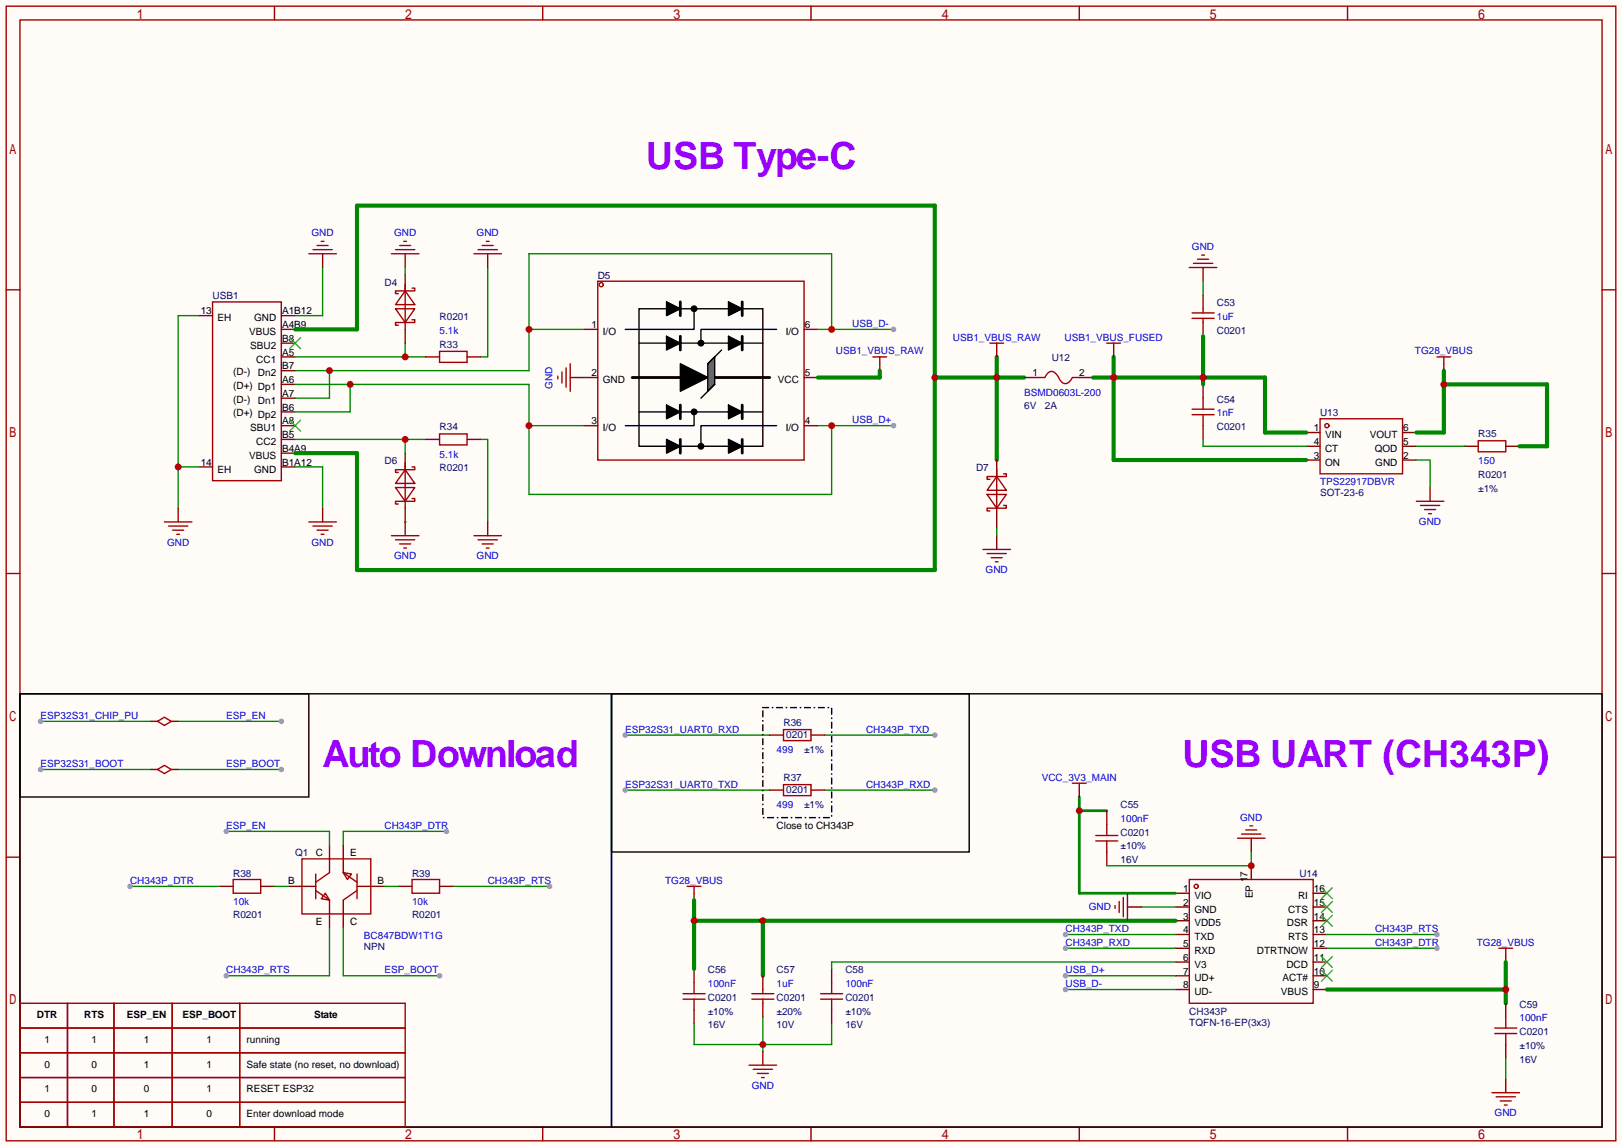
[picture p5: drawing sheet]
<svg xmlns="http://www.w3.org/2000/svg" width="299mm" height="212mm" viewBox="0 0 299 212" stroke-linecap="round" stroke-linejoin="round" font-family="sans-serif">
<path d="M0 0h299.5v211.8h-299.5z" fill="#fffcf7"/>
<g fill="none" stroke="#a10000" stroke-width=".25">
<path d="M1.1 1.1h297.2v209.6h-297.2zM3.7 3.7h292.1v204.5h-292.1zM50.7 1.1v2.6M100.2 1.1v2.6M149.7 1.1v2.6M199.3 1.1v2.6M248.8 1.1v2.6M1.1 53.5h2.6M39.2 55.8h12.7v33h-12.7zM295.8 53.5h2.5M1.1 105.9h2.6M295.8 105.9h2.5"/>
<path d="M1.1 158.3h2.6M295.8 158.3h2.5M50.7 208.2v2.5M100.2 208.2v2.5M149.7 208.2v2.5M199.3 208.2v2.5M248.8 208.2v2.5"/>
</g>
<g fill="none" stroke="#870000" stroke-width=".25">
<path d="M36.7 58.3h2.5M51.9 58.3h2.6M51.9 60.8h2.6M51.9 63.4h2.6M51.9 65.9h2.6M51.9 68.5h2.6M51.9 71h2.6M51.9 73.5h2.6M51.9 76.1h2.6M51.9 78.6h2.6M36.7 86.2h2.5M51.9 81.2h2.6"/>
<path d="M51.9 83.7h2.6M51.9 86.2h2.6"/>
</g>
<path d="M53.5 62.4l2 2M53.5 77.6l2 2M55.5 62.4l-2 2M55.5 77.6l-2 2" fill="none" stroke="#3c3" stroke-width=".25"/>
<path d="M36.7 58.3h-3.8v35.6M32.9 86.2h3.8" fill="none" stroke="#008700" stroke-width=".25"/>
<circle cx="32.9" cy="86.2" r=".63" fill="#c00"/>
<path d="M59.6 46.9v2.5M32.9 93.9v2.5M59.6 93.9v2.5" fill="none" stroke="#870000" stroke-width=".25"/>
<path d="M57 46.9h5.1M57.8 46.1h3.5M58.5 45.3h2.1M59.3 44.6h.5M30.4 96.4h5M31.1 97.2h3.6M31.9 97.9h2M32.6 98.7h.5M57 96.4h5.1M57.8 97.2h3.5M58.5 97.9h2.1M59.3 98.7h.5" fill="none" stroke="#a10000" stroke-width=".25"/>
<path d="M59.6 49.4v8.9h-5.1M54.5 86.2h5.1v7.7" fill="none" stroke="#008700" stroke-width=".25"/>
<path d="M54.5 60.8h11.4v-22.8h106.7v67.3h-106.7v-21.6h-11.4M172.6 69.7h16.5M184 65.9v19.1" fill="none" stroke="#008700" stroke-width=".76"/>
<g fill="#c00">
<circle cx="172.6" cy="69.7" r=".63"/>
<circle cx="184" cy="69.7" r=".63"/>
</g>
<path d="M162.4 67.2v1.3M266.6 67.2v1.3M128.1 165v1.2M278 176.4v1.3" fill="none" stroke="#870000" stroke-width=".25"/>
<path d="M161.2 65.9h2.5M162.4 65.9v1.3M265.3 65.9h2.5M266.6 65.9v1.3M126.9 163.7h2.5M128.1 163.7v1.3M276.7 175.1h2.6M278 175.1v1.3" fill="none" stroke="#a10000" stroke-width=".25"/>
<path d="M54.5 65.9h24.1M74.8 63.4v2.5" fill="none" stroke="#008700" stroke-width=".25"/>
<circle cx="74.8" cy="65.9" r=".63" fill="#c00"/>
<path d="M90 49.4v16.5h-1.2M54.5 81.2h24.1M74.8 81.2v2.5" fill="none" stroke="#008700" stroke-width=".25"/>
<circle cx="74.8" cy="81.2" r=".63" fill="#c00"/>
<path d="M88.8 81.2h1.2v15.2" fill="none" stroke="#008700" stroke-width=".25"/>
<path d="M74.8 46.9v2.5M90 46.9v2.5M107.8 60.8h2.6M107.8 69.7h2.6M107.8 78.6h2.6M148.5 60.8h2.5M148.5 69.7h2.5M148.5 78.6h2.5M74.8 96.4v2.5M90 96.4v2.5" fill="none" stroke="#870000" stroke-width=".25"/>
<g fill="none" stroke="#a10000" stroke-width=".25">
<path d="M72.3 46.9h5M73 46.1h3.6M73.8 45.3h2M74.5 44.6h.6M87.5 46.9h5.1M88.3 46.1h3.5M89 45.3h2.1M89.8 44.6h.5M110.4 51.9h38.1v33.1h-38.1zM72.3 98.9h5M73 99.7h3.6M87.5 98.9h5.1"/>
<path d="M88.3 99.7h3.5M73.8 100.5h2M74.5 101.2h.6M89 100.5h2.1M89.8 101.2h.5"/>
<circle cx="111" cy="52.6" r=".38"/>
</g>
<g fill="#000" stroke="#000" stroke-width=".25">
<path d="M123.1 55.8l2.5 1.2-2.5 1.3zM134.5 55.8l2.5 1.2-2.5 1.3zM123.1 74.8l2.5 1.3-2.5 1.2zM123.1 62.1l2.5 1.3-2.5 1.2zM125.6 67.2l5.1 2.5-5.1 2.6zM134.5 74.8l2.5 1.3-2.5 1.2zM134.5 62.1l2.5 1.3-2.5 1.2zM123.1 81.2l2.5 1.2-2.5 1.3zM134.5 81.2l2.5 1.2-2.5 1.3z"/>
<circle cx="128.1" cy="57" r=".51"/>
<circle cx="128.1" cy="76.1" r=".51"/>
<circle cx="129.4" cy="63.4" r=".51"/>
<circle cx="129.4" cy="82.4" r=".51"/>
</g>
<path d="M125.6 55.8v2.5zM137 55.8v2.5zM125.6 74.8v2.5zM125.6 62.1v2.5zM137 74.8v2.5zM137 62.1v2.5zM125.6 81.2v2.5zM137 81.2v2.5z" fill="#000" stroke="#000" stroke-width=".51"/>
<path d="M118 57h22.8v25.4h-22.8zM128.1 57v3.8h-12.7M118 63.4h22.8M118 76.1h22.8M128.1 76.1v2.5h-12.7M143.4 60.8h-14v2.6M143.4 78.6h-14v3.8" fill="none" stroke="#000" stroke-width=".25"/>
<path d="M116.7 69.7h25.4" fill="none" stroke="#000" stroke-width=".51"/>
<path d="M130.7 67.2l1.3-1.3v5.1l-1.3 1.3v-5.1l2.5-2.6z" fill="#666" stroke="#000" stroke-width=".25"/>
<path d="M132 71l-2.6 2.5" fill="none" stroke="#000" stroke-width=".25"/>
<path d="M60.8 68.5v5h-6.3M97.7 60.8h10.1M151 60.8h14M153.5 60.8v-13.9h-55.8v21.6h-43.2" fill="none" stroke="#008700" stroke-width=".25"/>
<g fill="#c00">
<circle cx="153.5" cy="60.8" r=".63"/>
<circle cx="97.7" cy="60.8" r=".63"/>
<circle cx="60.8" cy="68.5" r=".63"/>
</g>
<circle cx="165" cy="60.8" r=".51" fill="#999"/>
<path d="M54.5 71h43.2v20.3h55.8v-12.7M64.6 71v5.1h-10.1M97.7 78.6h10.1M151 78.6h14" fill="none" stroke="#008700" stroke-width=".25"/>
<g fill="#c00">
<circle cx="153.5" cy="78.6" r=".63"/>
<circle cx="97.7" cy="78.6" r=".63"/>
<circle cx="64.6" cy="71" r=".63"/>
</g>
<circle cx="165" cy="78.6" r=".51" fill="#999"/>
<g fill="none" stroke="#870000" stroke-width=".25">
<path d="M105.3 69.7h2.5M231 154.8v2.6M231 159.9v2.5M217 165h2.6M217 167.5h2.6M217 170.1h2.6M217 172.6h2.6M217 175.1h2.6M217 177.7h2.6M242.4 165h2.6M242.4 167.5h2.6M242.4 170.1h2.6"/>
<path d="M242.4 172.6h2.6M242.4 175.1h2.6M242.4 177.7h2.6M217 180.2h2.6M217 182.8h2.6M242.4 180.2h2.6M242.4 182.8h2.6"/>
</g>
<g fill="none" stroke="#a10000" stroke-width=".25">
<path d="M103 69.5v.5M103.8 68.7v2M104.5 67.9v3.6M105.3 67.2v5.1M228.5 154.8h5.1M229.2 154.1h3.6M230 153.3h2M230.8 152.5h.5M219.6 162.4h22.8v22.9h-22.8z"/>
<circle cx="220.9" cy="163.7" r=".38"/>
</g>
<path d="M107.8 69.7h.1" fill="none" stroke="#008700" stroke-width=".25"/>
<path d="M244 179.2l2 2M244 176.7l2 2M244 169l2 2.1M244 166.5l2 2M244 164l2 2M246 179.2l-2 2M246 176.7l-2 2M246 169l-2 2.1M246 166.5l-2 2M246 164l-2 2" fill="none" stroke="#3c3" stroke-width=".25"/>
<path d="M278 177.7v7.6M245 182.8h33" fill="none" stroke="#008700" stroke-width=".76"/>
<circle cx="278" cy="182.8" r=".63" fill="#c00"/>
<path d="M196.7 182.8h20.3" fill="none" stroke="#008700" stroke-width=".25"/>
<circle cx="196.7" cy="182.8" r=".51" fill="#999"/>
<path d="M196.7 180.2h20.3" fill="none" stroke="#008700" stroke-width=".25"/>
<circle cx="196.7" cy="180.2" r=".51" fill="#999"/>
<path d="M199.3 147.2v17.8h17.7M199.3 149.7h5" fill="none" stroke="#008700" stroke-width=".51"/>
<circle cx="199.3" cy="149.7" r=".63" fill="#c00"/>
<g fill="none" stroke="#a10000" stroke-width=".25">
<path d="M73 57h3.6l-1.8 2.6zM74.8 53.7l1.8 2.6h-3.6zM74.8 52.5v8.3M76.1 59.1h.5v.5h-3.6v.5h.5M76.1 53.2h.5v.5h-3.6v.5h.5M73 90h3.6l-1.8 2.6zM74.8 86.7l1.8 2.6h-3.6zM74.8 85.5v8.4M76.1 92.1h.5v.5h-3.6v.5h.5M76.1 86.2h.5v.5h-3.6v.5h.5M182.2 91.3h3.6l-1.8 2.6zM184 88l1.8 2.6h-3.6z"/>
<path d="M184 86.7v8.4M185.3 93.3h.5v.6h-3.6v.5h.6M185.3 87.5h.5v.5h-3.6v.5h.6M198 144.7h2.5M199.3 144.7v1.2M202.3 154.3h4.1M202.3 155.3h4.1M204.3 152.3v2M204.3 155.3v2.1M126.1 183.5h4.1M126.1 184.5h4.1M128.1 181.5v2"/>
<path d="M128.1 184.5v2.1M151.5 183.5h4.1M151.5 184.5h4.1M153.5 181.5v2M153.5 184.5v2.1M276 189.9h4M276 190.9h4M278 187.8v2.1M278 190.9v2"/>
</g>
<g fill="none" stroke="#870000" stroke-width=".25">
<path d="M74.8 50.7v2.5M74.8 60.8v2.6M74.8 83.7v2.5M74.8 93.9v2.5M184 85v2.5M184 95.1v2.6M199.3 145.9v1.3M204.3 149.7v2.6M204.3 157.4v2.5M128.1 178.9v2.6M153.5 178.9v2.6M128.1 186.6v2.5"/>
<path d="M153.5 186.6v2.5M278 185.3v2.5M278 192.9v2.6"/>
</g>
<path d="M128.1 170.1h88.9M128.1 166.2v12.7M140.8 170.1v10.1" fill="none" stroke="#008700" stroke-width=".76"/>
<g fill="#c00">
<circle cx="140.8" cy="170.1" r=".63"/>
<circle cx="128.1" cy="170.1" r=".63"/>
</g>
<path d="M128.1 189.1v3.8h25.4v-3.8M140.8 187.8v6.4" fill="none" stroke="#008700" stroke-width=".25"/>
<circle cx="140.8" cy="192.9" r=".63" fill="#c00"/>
<path d="M140.8 194.2v2.5M278 199.3v2.5" fill="none" stroke="#870000" stroke-width=".25"/>
<path d="M138.3 196.7h5.1M139.1 197.5h3.5M139.8 198.2h2.1M140.6 199h.5M275.5 201.8h5M276.2 202.6h3.6M277 203.3h2M277.7 204.1h.6" fill="none" stroke="#a10000" stroke-width=".25"/>
<path d="M231 157.4v2.5h-26.7M210.7 167.5h6.3" fill="none" stroke="#008700" stroke-width=".25"/>
<circle cx="231" cy="159.9" r=".63" fill="#c00"/>
<path d="M208.2 167.5h2.5" fill="none" stroke="#870000" stroke-width=".25"/>
<path d="M205.9 167.3v.5M206.6 166.5v2M207.4 165.7v3.6M208.2 165v5.1" fill="none" stroke="#a10000" stroke-width=".25"/>
<path d="M245 175.1h20.3" fill="none" stroke="#008700" stroke-width=".25"/>
<circle cx="265.3" cy="175.1" r=".51" fill="#999"/>
<path d="M152.3 135.8h20.3" fill="none" stroke="#008700" stroke-width=".25"/>
<circle cx="172.6" cy="135.8" r=".51" fill="#999"/>
<path d="M152.3 145.9h20.3" fill="none" stroke="#008700" stroke-width=".25"/>
<circle cx="172.6" cy="145.9" r=".51" fill="#999"/>
<path d="M245 172.6h20.3" fill="none" stroke="#008700" stroke-width=".25"/>
<circle cx="265.3" cy="172.6" r=".51" fill="#999"/>
<path d="M196.7 175.1h20.3" fill="none" stroke="#008700" stroke-width=".25"/>
<circle cx="196.7" cy="175.1" r=".51" fill="#999"/>
<path d="M196.7 172.6h20.3" fill="none" stroke="#008700" stroke-width=".25"/>
<circle cx="196.7" cy="172.6" r=".51" fill="#999"/>
<path d="M115.4 135.8h26.7M217 177.7h-63.5v1.2M278 195.5v3.8" fill="none" stroke="#008700" stroke-width=".25"/>
<path d="M112.9 128.1h182.9v80.1h-182.9z" fill="none" stroke="#000" stroke-width=".25"/>
<g fill="none" stroke="#a10000" stroke-width=".25">
<path d="M219.6 49.4h5.1M220.3 48.6h3.6M221.1 47.9h2M221.9 47.1h.5M261.5 92.6h5.1M262.3 93.3h3.5M263 94.1h2M263.8 94.9h.5M181.5 101.5h5.1M182.2 102.2h3.6M183 103h2M183.8 103.8h.5"/>
<path d="M43.1 162.4h5v2.6h-5zM76.1 162.4h5.1v2.6h-5.1z"/>
</g>
<path d="M222.1 49.4v2.5M184 98.9v2.6M264 90v2.6M40.5 163.7h2.6M48.1 163.7h2.6M73.5 163.7h2.6M81.2 163.7h2.5" fill="none" stroke="#870000" stroke-width=".25"/>
<circle cx="115.4" cy="135.8" r=".51" fill="#999"/>
<path d="M115.4 145.9h26.7" fill="none" stroke="#008700" stroke-width=".25"/>
<circle cx="115.4" cy="145.9" r=".51" fill="#999"/>
<path d="M112.9 128.1h66v29.3h-66z" fill="none" stroke="#000" stroke-width=".25"/>
<path d="M60.8 156.1v5.1M63.4 156.1v5.1M53.2 163.7h5.1M60.8 166.2v5.1M63.4 166.2v5.1M65.9 163.7h5.1" fill="none" stroke="#870000" stroke-width=".25"/>
<path d="M55.8 158.6h12.7v10.2h-12.7zM58.3 164.5l2.5 1.7M58.3 161.4v4.6M60.1 165l.7 1.2-1.5-.2zM60.8 161.2l-2.5 1.7M63.4 161.2l1.5 .2-.8 1zM63.4 161.2l2.5 1.7M65.9 164.5l-2.5 1.7M65.9 161.4v4.6" fill="none" stroke="#a10000" stroke-width=".25"/>
<path d="M41.8 153.5h19v2.6" fill="none" stroke="#008700" stroke-width=".25"/>
<circle cx="41.8" cy="153.5" r=".51" fill="#999"/>
<path d="M50.7 163.7h2.5M83.7 163.7h17.8" fill="none" stroke="#008700" stroke-width=".25"/>
<circle cx="101.5" cy="163.7" r=".51" fill="#999"/>
<path d="M24 163.7h16.5" fill="none" stroke="#008700" stroke-width=".25"/>
<circle cx="24" cy="163.7" r=".51" fill="#999"/>
<path d="M60.8 171.3v8.9h-19" fill="none" stroke="#008700" stroke-width=".25"/>
<circle cx="41.8" cy="180.2" r=".51" fill="#999"/>
<path d="M63.4 171.3v8.9h17.8" fill="none" stroke="#008700" stroke-width=".25"/>
<circle cx="81.2" cy="180.2" r=".51" fill="#999"/>
<path d="M82.4 153.5h-19v2.6M71 163.7h2.5" fill="none" stroke="#008700" stroke-width=".25"/>
<circle cx="82.4" cy="153.5" r=".51" fill="#999"/>
<path d="M7.5 133.2h20.3" fill="none" stroke="#008700" stroke-width=".25"/>
<circle cx="7.5" cy="133.2" r=".51" fill="#999"/>
<path d="M32.9 133.2h19" fill="none" stroke="#008700" stroke-width=".25"/>
<circle cx="51.9" cy="133.2" r=".51" fill="#999"/>
<path d="M7.5 142.1h20.3" fill="none" stroke="#008700" stroke-width=".25"/>
<circle cx="7.5" cy="142.1" r=".51" fill="#999"/>
<path d="M32.9 142.1h19" fill="none" stroke="#008700" stroke-width=".25"/>
<circle cx="51.9" cy="142.1" r=".51" fill="#999"/>
<path d="M3.7 128.1h109.2v80.1h-109.2zM3.7 128.1h53.3v19.1h-53.3z" fill="none" stroke="#000" stroke-width=".25"/>
<g fill="none" stroke="#a10000" stroke-width=".25">
<path d="M220.1 57.8h4.1M220.1 58.8h4.1M222.1 57v.8M222.1 58.8v.8M81.2 64.9h5v2h-5zM195.5 69.7l-.7-.8-.7-.3-.6 .3-.6 .8h-1.3M195.5 69.7l.5 .9 .7 .3 .6-.3 .7-.9h1.3M220.1 76.6h4.1M220.1 75.6h4.1M222.1 73.5v2.1M222.1 76.6v2M243.7 77.3h15.3v10.2h-15.3z"/>
<path d="M81.2 80.1h5v2.1h-5zM272.9 81.4h5.1v2h-5.1zM29.1 133.2l1.3-.7 1.2 .7-1.2 .8zM144.7 134.7h5v2.1h-5zM29.1 142.1l1.3-.7 1.2 .7-1.2 .8zM144.7 144.9h5v2h-5zM3.7 185.3h71.1v22.9h-71.1zM3.7 189.9h71.1M3.7 194.4h71.1M3.7 199h71.1M12.5 185.3v22.9M21 185.3v22.9"/>
<path d="M31.8 185.3v22.9M44.3 185.3v22.9M138.8 184.5h4.1M138.8 183.5h4.1M140.8 182.8v.7M140.8 184.5v.8M3.7 203.6h71.1"/>
<circle cx="245" cy="78.6" r=".38"/>
</g>
<g fill="none" stroke="#870000" stroke-width=".25">
<path d="M222.1 54.5v2.5M222.1 59.6v2.5M78.6 65.9h2.6M86.2 65.9h2.6M189.1 69.7h2.5M199.3 69.7h2.5M222.1 71v2.5M222.1 78.6v2.6M241.2 79.9h2.5M259 79.9h2.5M78.6 81.2h2.6M86.2 81.2h2.6"/>
<path d="M241.2 85h2.5M241.2 82.4h2.5M259 85h2.5M259 82.4h2.5M270.4 82.4h2.5M278 82.4h2.5M27.8 133.2h1.3M31.6 133.2h1.3M142.1 135.8h2.6M149.7 135.8h2.6M27.8 142.1h1.3M31.6 142.1h1.3"/>
<path d="M142.1 145.9h2.6M149.7 145.9h2.6M140.8 180.2v2.6M140.8 185.3v2.5"/>
</g>
<path d="M222.1 51.9v2.6" fill="none" stroke="#008700" stroke-width=".25"/>
<path d="M201.8 69.7h31.8v10.2h7.6M205.6 65.9v19.1h35.6M222.1 62.1v8.9" fill="none" stroke="#008700" stroke-width=".76"/>
<g fill="#c00">
<circle cx="205.6" cy="69.7" r=".63"/>
<circle cx="222.1" cy="69.7" r=".63"/>
</g>
<path d="M222.1 81.2v1.2h19.1M261.5 82.4h8.9M261.5 85h2.5v5" fill="none" stroke="#008700" stroke-width=".25"/>
<path d="M266.6 68.5v11.4h-5.1M266.6 71h19v11.4h-5.1" fill="none" stroke="#008700" stroke-width=".76"/>
<circle cx="266.6" cy="71" r=".63" fill="#c00"/>
<path d="M162.4 68.5v1.2h-11.4" fill="none" stroke="#008700" stroke-width=".76"/>
<path d="M74.8 49.4v1.3M74.8 96.4h.1M184 97.7v1.2" fill="none" stroke="#008700" stroke-width=".25"/>
<path d="M184 64.6v1.3M205.6 64.6v1.3" fill="none" stroke="#870000" stroke-width=".25"/>
<path d="M182.8 63.4h2.5M184 63.4v1.2M204.3 63.4h2.6M205.6 63.4v1.2" fill="none" stroke="#a10000" stroke-width=".25"/>
<path d="M140.8 130.7h12.7v20.3h-12.7z" fill="none" stroke="#000" stroke-width=".25" stroke-dasharray="1 .8 0 .8"/>
<g font-size="6.9" fill="#90f">
<text x="119.3" y="31.2">USB Type-C</text>
<text x="59.6" y="141.7">Auto Download</text>
<text x="218.3" y="141.7">USB UART (CH343P)</text>
</g>
<g font-size="1.8" fill="#00f">
<text x="57.5" y="43.6">GND</text>
<text x="72.7" y="43.6">GND</text>
<text x="88" y="43.6">GND</text>
<text x="220.1" y="46.1">GND</text>
<text x="224.7" y="59.1">1uF</text>
<text x="81.2" y="61.6">5.1k</text>
<text x="154.3" y="65.5">USB1_VBUS_RAW</text>
<text x="157.4" y="60.4">USB_D-</text>
<text x="175.9" y="62.9">USB1_VBUS_RAW</text>
<text x="196.5" y="62.9">USB1_VBUS_FUSED</text>
<text x="261.2" y="65.5">TG28_VBUS</text>
<text x="102" y="71.8" transform="rotate(-90 102 71.8)">GND</text>
<text x="189.1" y="73.1">BSMD0603L-200</text>
<text x="224.7" y="76.9">1nF</text>
<text x="157.4" y="78.2">USB_D+</text>
<text x="81.2" y="84.5">5.1k</text>
<text x="243.7" y="89.6">TPS22917DBVR</text>
<text x="272.9" y="85.8">150</text>
<text x="30.8" y="100.8">GND</text>
<text x="57.5" y="100.8">GND</text>
<text x="262" y="96.9">GND</text>
<text x="72.7" y="103.3">GND</text>
<text x="88" y="103.3">GND</text>
<text x="182" y="105.8">GND</text>
<text x="7.5" y="132.8">ESP32S31_CHIP_PU</text>
<text x="41.8" y="132.8">ESP_EN</text>
<text x="115.4" y="135.3">ESP32S31_UART0_RXD</text>
<text x="159.9" y="135.3">CH343P_TXD</text>
<text x="7.5" y="141.7">ESP32S31_BOOT</text>
<text x="41.8" y="141.7">ESP_BOOT</text>
<text x="143.4" y="139.1">499</text>
<text x="115.4" y="145.5">ESP32S31_UART0_TXD</text>
<text x="143.4" y="149.3">499</text>
<text x="159.9" y="145.5">CH343P_RXD</text>
<text x="192.3" y="144.2">VCC_3V3_MAIN</text>
<text x="41.8" y="153.1">ESP_EN</text>
<text x="71" y="153.1">CH343P_DTR</text>
<text x="206.9" y="151.8">100nF</text>
<text x="229" y="151.6">GND</text>
<text x="24" y="163.2">CH343P_DTR</text>
<text x="43.1" y="167.1">10k</text>
<text x="76.1" y="167.1">10k</text>
<text x="90" y="163.2">CH343P_RTS</text>
<text x="122.8" y="163.2">TG28_VBUS</text>
<text x="67.2" y="173.4">BC847BDW1T1G</text>
<text x="196.7" y="172.1">CH343P_TXD</text>
<text x="201" y="168.1">GND</text>
<text x="253.9" y="172.1">CH343P_RTS</text>
<text x="41.8" y="179.8">CH343P_RTS</text>
<text x="71" y="179.8">ESP_BOOT</text>
<text x="196.7" y="179.8">USB_D+</text>
<text x="196.7" y="174.7">CH343P_RXD</text>
<text x="253.9" y="174.7">CH343P_DTR</text>
<text x="272.7" y="174.7">TG28_VBUS</text>
<text x="130.7" y="182.3">100nF</text>
<text x="143.4" y="182.3">1uF</text>
<text x="156.1" y="182.3">100nF</text>
<text x="196.7" y="182.3">USB_D-</text>
<text x="280.5" y="188.6">100nF</text>
<text x="138.8" y="201.1">GND</text>
<text x="275.9" y="206.2">GND</text>
</g>
<g font-size="1.8" fill="#000080">
<text x="71" y="52.8">D4</text>
<text x="110.4" y="51.5">D5</text>
<text x="39.2" y="55.3">USB1</text>
<text x="81.2" y="59.1">R0201</text>
<text x="224.7" y="56.6">C53</text>
<text x="81.2" y="64.2">R33</text>
<text x="224.7" y="61.6">C0201</text>
<text x="194.2" y="66.7">U12</text>
<text x="189.1" y="75.6">6V</text>
<text x="192.9" y="75.6">2A</text>
<text x="224.7" y="74.3">C54</text>
<text x="243.7" y="76.9">U13</text>
<text x="81.2" y="79.4">R34</text>
<text x="224.7" y="79.4">C0201</text>
<text x="272.9" y="80.7">R35</text>
<text x="71" y="85.8">D6</text>
<text x="81.2" y="87">R0201</text>
<text x="180.2" y="87">D7</text>
<text x="272.9" y="88.3">R0201</text>
<text x="243.7" y="91.6">SOT-23-6</text>
<text x="272.9" y="90.9">±1%</text>
<text x="144.7" y="134">R36</text>
<text x="145.2" y="136.3">0201</text>
<text x="148.5" y="139.1">±1%</text>
<text x="144.7" y="144.2">R37</text>
<text x="145.2" y="146.5">0201</text>
<text x="148.5" y="149.3">±1%</text>
<text x="206.9" y="149.3">C55</text>
<text x="206.9" y="154.4">C0201</text>
<text x="43.1" y="162">R38</text>
<text x="54.5" y="158.2">Q1</text>
<text x="76.1" y="162">R39</text>
<text x="206.9" y="156.9">±10%</text>
<text x="206.9" y="159.4">16V</text>
<text x="239.9" y="162">U14</text>
<text x="43.1" y="169.6">R0201</text>
<text x="76.1" y="169.6">R0201</text>
<text x="67.2" y="175.4">NPN</text>
<text x="130.7" y="179.8">C56</text>
<text x="143.4" y="179.8">C57</text>
<text x="156.1" y="179.8">C58</text>
<text x="130.7" y="184.8">C0201</text>
<text x="143.4" y="184.8">C0201</text>
<text x="156.1" y="184.8">C0201</text>
<text x="130.7" y="187.4">±10%</text>
<text x="130.7" y="189.9">16V</text>
<text x="143.4" y="189.9">10V</text>
<text x="143.4" y="187.4">±20%</text>
<text x="156.1" y="187.4">±10%</text>
<text x="156.1" y="189.9">16V</text>
<text x="219.6" y="187.4">CH343P</text>
<text x="219.6" y="189.4">TQFN-16-EP(3x3)</text>
<text x="280.5" y="186.1">C59</text>
<text x="280.5" y="191.2">C0201</text>
<text x="280.5" y="193.7">±10%</text>
<text x="280.5" y="196.3">16V</text>
</g>
<g font-size="1.8">
<text x="37.1" y="58.1">13</text>
<text x="40.2" y="59.3">EH</text>
<text x="46.9" y="59.3">GND</text>
<text x="52.1" y="58.1">A1B12</text>
<text x="46" y="61.9">VBUS</text>
<text x="46.2" y="64.4">SBU2</text>
<text x="52.1" y="60.6">A4B9</text>
<text x="52.1" y="63.1">B8</text>
<text x="52.1" y="65.7">A5</text>
<text x="109.2" y="60.6">1</text>
<text x="111.3" y="61.9">I/O</text>
<text x="145.1" y="61.9">I/O</text>
<text x="148.6" y="60.6">6</text>
<text x="43.1" y="69.3">(D-)</text>
<text x="43.1" y="71.8">(D+) Dp1</text>
<text x="47.3" y="67">CC1</text>
<text x="47.6" y="69.5">Dn2</text>
<text x="52.1" y="68.2">B7</text>
<text x="52.1" y="70.8">A6</text>
<text x="109.2" y="69.5">2</text>
<text x="111.3" y="70.8">GND</text>
<text x="143.6" y="70.8">VCC</text>
<text x="148.6" y="69.5">5</text>
<text x="190.6" y="69.5">1</text>
<text x="199.3" y="69.5">2</text>
<text x="43.1" y="74.3">(D-)</text>
<text x="43.1" y="76.9">(D+) Dp2</text>
<text x="47.6" y="74.6">Dn1</text>
<text x="52.1" y="73.3">A7</text>
<text x="52.1" y="75.8">B6</text>
<text x="46.2" y="79.7">SBU1</text>
<text x="47.3" y="82.2">CC2</text>
<text x="52.1" y="78.4">A8</text>
<text x="52.1" y="80.9">B5</text>
<text x="52.1" y="83.5">B4A9</text>
<text x="109.2" y="78.4">3</text>
<text x="111.3" y="79.7">I/O</text>
<text x="145.1" y="79.7">I/O</text>
<text x="148.6" y="78.4">4</text>
<text x="242.6" y="79.7">1</text>
<text x="242.6" y="82.2">4</text>
<text x="244.7" y="80.9">VIN</text>
<text x="244.7" y="83.5">CT</text>
<text x="252.9" y="80.9">VOUT</text>
<text x="253.8" y="83.5">QOD</text>
<text x="259.1" y="82.2">5</text>
<text x="259.1" y="79.7">6</text>
<text x="37.1" y="86">14</text>
<text x="40.2" y="87.3">EH</text>
<text x="46" y="84.7">VBUS</text>
<text x="46.9" y="87.3">GND</text>
<text x="52.1" y="86">B1A12</text>
<text x="242.6" y="84.7">3</text>
<text x="244.7" y="86">ON</text>
<text x="253.9" y="86">GND</text>
<text x="259.1" y="84.7">2</text>
<text x="143.4" y="153.1">Close to CH343P</text>
<text x="58.3" y="158.2">C</text>
<text x="64.6" y="158.2">E</text>
<text x="53.2" y="163.2">B</text>
<text x="69.7" y="163.2">B</text>
<text x="218.4" y="164.7">1</text>
<text x="218.4" y="167.3">2</text>
<text x="220.5" y="166">VIO</text>
<text x="230.3" y="162.9" transform="rotate(-90 230.3 162.9)">17</text>
<text x="231.3" y="165.9" transform="rotate(-90 231.3 165.9)">EP</text>
<text x="239.7" y="166">RI</text>
<text x="242.6" y="167.3">15</text>
<text x="242.6" y="164.7">16</text>
<text x="58.3" y="170.9">E</text>
<text x="64.6" y="170.9">C</text>
<text x="218.4" y="169.8">3</text>
<text x="218.4" y="172.4">4</text>
<text x="220.5" y="168.6">GND</text>
<text x="220.5" y="171.1">VDD5</text>
<text x="220.5" y="173.6">TXD</text>
<text x="237.6" y="171.1">DSR</text>
<text x="237.8" y="173.6">RTS</text>
<text x="237.8" y="168.6">CTS</text>
<text x="242.6" y="172.4">13</text>
<text x="242.6" y="169.8">14</text>
<text x="218.4" y="174.9">5</text>
<text x="218.4" y="177.4">6</text>
<text x="218.4" y="180">7</text>
<text x="220.5" y="176.2">RXD</text>
<text x="220.5" y="178.7">V3</text>
<text x="232.1" y="176.2">DTRTNOW</text>
<text x="237.5" y="178.7">DCD</text>
<text x="242.6" y="180">10</text>
<text x="242.6" y="177.4">11</text>
<text x="242.6" y="174.9">12</text>
<text x="218.4" y="182.5">8</text>
<text x="220.5" y="181.3">UD+</text>
<text x="220.5" y="183.8">UD-</text>
<text x="236.5" y="183.8">VBUS</text>
<text x="236.8" y="181.3">ACT#</text>
<text x="242.6" y="182.5">9</text>
<text x="6.8" y="188">DTR</text>
<text x="15.5" y="188">RTS</text>
<text x="23.4" y="188">ESP_EN</text>
<text x="33.7" y="188">ESP_BOOT</text>
<text x="58" y="188">State</text>
<text x="8.2" y="192.6">1</text>
<text x="8.2" y="197.2">0</text>
<text x="16.9" y="192.6">1</text>
<text x="16.9" y="197.2">0</text>
<text x="26.5" y="192.6">1</text>
<text x="26.5" y="197.2">1</text>
<text x="38.2" y="192.6">1</text>
<text x="38.2" y="197.2">1</text>
<text x="45.5" y="192.6">running</text>
<text x="45.5" y="197.2">Safe state (no reset, no download)</text>
<text x="8.2" y="201.8">1</text>
<text x="16.9" y="201.8">0</text>
<text x="26.5" y="201.8">0</text>
<text x="38.2" y="201.8">1</text>
<text x="45.5" y="201.8">RESET ESP32</text>
<text x="8.2" y="206.3">0</text>
<text x="16.9" y="206.3">1</text>
<text x="26.5" y="206.3">1</text>
<text x="38.2" y="206.3">0</text>
<text x="45.5" y="206.3">Enter download mode</text>
</g>
</svg>
